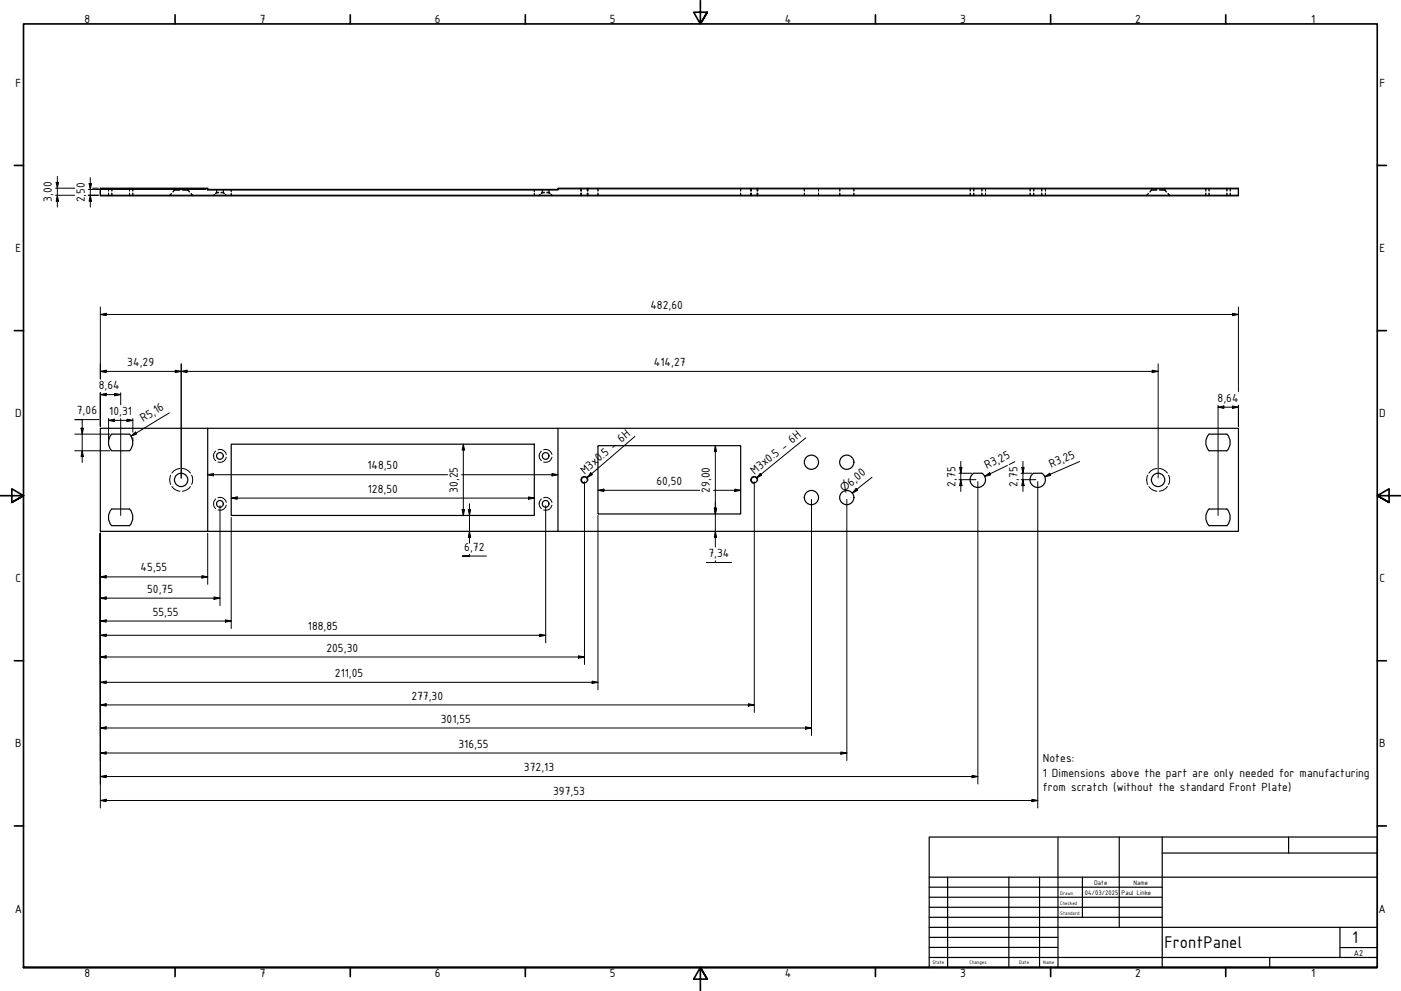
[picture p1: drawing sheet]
<svg xmlns="http://www.w3.org/2000/svg" width="594mm" height="420mm" viewBox="0 0 594 420" stroke-linecap="round" stroke-linejoin="round" font-family="sans-serif">
<!-- layer: Hidden (ISO) -->
<g fill="none" stroke="#000" stroke-width=".42">
<path d="M46 79.8v1.3M47.4 79.8v1.3M54.9 79.8v1.3M56.3 79.8v1.3M74 79.8v.8M79.6 79.8v.8M246.3 79.8v1.3M246.6 79.8v1.3M249 79.8v1.3M249.3 79.8v1.3M253.6 79.8v1.3M314.1 79.8v1.3"/>
<path d="M318.3 79.8v1.3M318.6 79.8v1.3M321.1 79.8v1.3M321.3 79.8v1.3M341.1 79.8v1.3M347.1 79.8v1.3M356.1 79.8v1.3M362.1 79.8v1.3M411.4 79.8v1.3M412.9 79.8v1.3M416.4 79.8v1.3M417.9 79.8v1.3"/>
<path d="M436.8 79.8v1.3M438.3 79.8v1.3M441.8 79.8v1.3M443.3 79.8v1.3M488.3 79.8v.8M493.9 79.8v.8M511.3 79.8v1.3M512.7 79.8v1.3M520.3 79.8v1.3M521.7 79.8v1.3M46 81.8v1.2M47.4 81.8v1.2"/>
<path d="M54.9 81.8v1.2M56.3 81.8v1.2M72.6 82.2l-.7 .8M72.6 82l-.7 .8M74 80.6h2.3M74 80.6l-.7 .8M76.3 80.4h-2.3l-.7 .8M77.4 80.6h2.2M77.4 80.4h2.2l.7 .8M79.6 80.6l.7 .8M81 82.2l.7 .8M81 82l.7 .8"/>
<path d="M90.9 82.6l-.3 .4M90.9 82.4l-.3 .4M91.8 81.8h1M91.8 81.8l-.4 .3M91.8 80.3v.6M91.8 81.1v.7M92.8 81.5h-1l-.4 .5M93.7 81.8h1M93.7 81.5h1l.4 .5M94.7 81.8l.4 .3M94.7 80.3v.6M94.7 81.1v.7"/>
<path d="M95.6 82.6l.4 .4M95.6 82.4l.4 .4M98 80.3v1.1M98 82v1M226.6 80.3v1.1M226.6 82v1M229 82.6l-.4 .4M229 82.4l-.4 .4M229.9 81.8h1M229.9 81.8l-.4 .3M229.9 80.3v.6M229.9 81.1v.7"/>
<path d="M230.9 81.5h-1l-.4 .5M231.8 81.8h1M231.8 81.5h1l.4 .5M232.8 81.8l.4 .3M232.8 80.3v.6M232.8 81.1v.7M233.7 82.6l.4 .4M233.7 82.4l.4 .4M246.3 81.8v1.2M246.6 81.8v1.2M249 81.8v1.2M249.3 81.8v1.2"/>
<path d="M253.6 81.8v1.2M314.1 81.8v1.2M318.3 81.8v1.2M318.6 81.8v1.2M321.1 81.8v1.2M321.3 81.8v1.2M341.1 81.8v1.2M347.1 81.8v1.2M356.1 81.8v1.2M362.1 81.8v1.2M411.4 81.8v1.2M412.9 81.8v1.2"/>
<path d="M416.4 81.8v1.2M417.9 81.8v1.2M436.8 81.8v1.2M438.3 81.8v1.2M441.8 81.8v1.2M443.3 81.8v1.2M486.9 82.2l-.7 .8M486.9 82l-.7 .8M488.3 80.6h2.2M488.3 80.6l-.7 .8M490.5 80.4h-2.2l-.7 .8M491.7 80.6h2.2"/>
<path d="M491.7 80.4h2.2l.7 .8M493.9 80.6l.7 .8M495.3 82.2l.7 .8M495.3 82l.7 .8M511.3 81.8v1.2M512.7 81.8v1.2M520.3 81.8v1.2M521.7 81.8v1.2M76.3 198.6a4.5 4.5 0 0 0-3.4 2M77.3 198.6a4.5 4.5 0 0 1 3.5 2M91.4 191.2a2.77 2.77 0 0 0 0 4.1M92.5 190.7a2.53 2.53 0 0 1 3.4 2"/>
<path d="M95.9 193.8a2.65 2.65 0 0 1-3.4 2.1M229.6 191.2a2.64 2.64 0 0 0 0 4.1M230.5 190.7a2.6 2.6 0 0 1 3.6 2M234.1 193.8a2.68 2.68 0 0 1-3.6 2.1M490.6 198.6a4.5 4.5 0 0 0-3.4 2M491.6 198.6a4.5 4.5 0 0 1 3.4 2M72.4 201.5a4.6 4.6 0 0 0 0 3.9M72.9 206.3a4.5 4.5 0 0 0 3.4 2M80.8 206.3a4.5 4.5 0 0 1-3.5 2M81.2 201.5a4.1 4.1 0 0 1 0 3.9M91.4 211.6a2.77 2.77 0 0 0 0 4M92.5 211.1a2.53 2.53 0 0 1 3.4 1.9"/>
<path d="M95.9 214.2a2.65 2.65 0 0 1-3.4 2M229.6 211.6a2.64 2.64 0 0 0 0 4M230.5 211.1a2.6 2.6 0 0 1 3.6 1.9M234.1 214.2a2.68 2.68 0 0 1-3.6 2M486.7 201.5a4.6 4.6 0 0 0 0 3.9M487.2 206.3a4.5 4.5 0 0 0 3.4 2M495 206.3a4.5 4.5 0 0 1-3.4 2M495.5 201.5a4.1 4.1 0 0 1 0 3.9"/>
</g>
<!-- layer: Visible (ISO) -->
<g fill="none" stroke="#000" stroke-width=".51">
<path d="M88.1 80.1h-45.6v2.9h482.6v-2.9h-288.5v.5h-148.5v-.8h-45.6v3h482.6v-3h-288.5v.5h-148.5M47.4 184.1l7.5-.1a5.2 5.2 0 0 1 0 7.1h-7.5a5.1 5.1 0 0 1 0-7zM88.1 181.6h148.5v43.7h-148.5M88.1 181.6h-45.6v43.7h45.6M88.1 181.6v43.7M98 188.3h128.6v30.2h-128.6zM236.6 181.6h288.5v43.7h-288.5M253.8 189h60M253.8 189l-.2 .2v28.5M313.8 189l.3 .2v28.5M512.7 184.1l7.5-.1a5.2 5.2 0 0 1 0 7.1h-7.5a5.2 5.2 0 0 1 0-7zM47.4 215.8h7.5a5.2 5.2 0 0 1 0 7.1h-7.5a5.1 5.1 0 0 1 0-7.1z"/>
<path d="M253.6 217.7l.2 .2M253.8 217.9h60M314.1 217.7l-.3 .2M412.4 201l.5-.4h3.5a3.3 3.3 0 0 1 .8 4.8 3.3 3.3 0 0 1-4.8 .4 3.3 3.3 0 0 1 0-4.8zM438.3 200.6a3.3 3.3 0 0 0-.8 4.9 3.3 3.3 0 0 0 5 0 3.3 3.3 0 0 0-.7-4.9h-3.5M512.7 215.8h7.5a5.2 5.2 0 0 1 0 7.1h-7.5a5.2 5.2 0 0 1 0-7.1z"/>
<circle cx="93.2" cy="193.3" r="1.43"/>
<circle cx="231.4" cy="193.3" r="1.43"/>
<circle cx="344.1" cy="196" r="3"/>
<circle cx="359.1" cy="196" r="3"/>
<circle cx="76.8" cy="203.5" r="2.83"/>
<circle cx="93.2" cy="213.6" r="1.43"/>
<circle cx="231.4" cy="213.6" r="1.43"/>
<circle cx="247.8" cy="203.5" r="1.24"/>
<circle cx="319.8" cy="203.5" r="1.24"/>
<circle cx="344.1" cy="211" r="3"/>
<circle cx="359.1" cy="211" r="3"/>
<circle cx="491.1" cy="203.5" r="2.83"/>
</g>
<!-- layer: Visible Narrow (ISO) -->
<path d="M249.3 203.7a1.49 1.49 0 0 0-1.2-1.7 1.49 1.49 0 0 0-1.8 1.2 1.49 1.49 0 0 0 1.2 1.7M321.3 203.7a1.49 1.49 0 0 0-1.2-1.7 1.49 1.49 0 0 0-1.8 1.2 1.49 1.49 0 0 0 1.3 1.7" fill="none" stroke="#000" stroke-width=".42"/>
<!-- layer: Border (ISO) -->
<g fill="none" stroke="#000" stroke-width=".7">
<path d="M74.2 6.3v3.8M148.5 6.3v3.8M222.8 6.3v3.8M297 .2v9.9l-2.9-4.9h5.8l-2.9 4.9 2.9-4.9M371.2 6.3v3.8M445.5 6.3v3.8M519.7 6.3v3.8M6.1 70.1h3.9M584 70.1h3.9M6.1 140.2h3.9M584 140.2h3.9M0 210.2h10l-5-3v5.8l5-2.8-5 2.8"/>
<path d="M594 210.2h-10l5-3v5.8l-5-2.8 5 2.8M6.1 280.1h3.9M584 280.1h3.9M6.1 350.2h3.9M584 350.2h3.9M10 410.2v-400.1h574v400.1h-574h574M74.2 410.2v3.9M148.5 410.2v3.9M222.8 410.2v3.9M299.9 415.1l-2.9-4.9 2.9 4.9h-5.8l2.9-4.9v10M371.2 410.2v3.9M445.5 410.2v3.9"/>
<path d="M519.7 410.2v3.9"/>
</g>
<!-- layer: Title (ISO) -->
<g fill="none" stroke="#000" stroke-width=".51">
<path d="M394 354.9h190v55.3h-190zM448.6 354.9v55.3M474.6 354.9v38.3M492.8 354.9v55.3M546.4 354.9v6.8M394 376.2h98.8M394 371.9h190M401.8 371.9v38.3M427.8 371.9v38.3M440.8 371.9v38.3M459 371.9v17M492.8 361.7h91.2"/>
<path d="M394 380.4h98.8M394 384.7h98.8M394 388.9h98.8M394 393.2h190M394 397.4h54.6M568.2 393.2v12.7M394 405.9h190M394 401.7h54.6M538.4 405.9v4.3M568.2 401.7h15.8"/>
</g>
<!-- layer: Dimension (ISO) -->
<g fill="none" stroke="#000" stroke-width=".42">
<path d="M23.6 79.8h8.1M23.8 77.3h1l-.5 2.5zM24.3 74.8v13M37.8 77.8h1l-.5 2.5zM38.3 75.3v12.5M39.3 79.8h2.4M23.6 82.8h8.1M24.3 82.8l.5 2.5h-1zM37.5 82.8h4.2M37.5 80.3h49.7M38.3 82.8l.5 2.5h-1zM42.5 133.3l2.5-.5v1z"/>
<path d="M42.5 133.3h482.6M42.5 130.2v30.5M522.6 132.8l2.5 .5-2.5 .5zM525.1 130.2v35.8M42.5 157.5l2.5-.5v1zM42.5 157.5h448.6M74.3 157l2.5 .5-2.5 .5zM76.8 157.5l2.5-.5v1zM76.8 154.3v48.4M488.6 157l2.5 .5-2.5 .5zM491.1 154.3v48.4M42 177.9h-10.2h3.1v18.2"/>
<path d="M42.5 167.3l2.5-.5v1zM42.5 166.5v14.3M42.5 167.3h8.7M46 178.2l2.5-.5v1zM46 178.2h10.3M46 177.5v9.3M48.6 166.8l2.6 .5-2.6 .5zM51.2 166.5v5.1M51.2 177.5v41M53.8 177.7l2.5 .5-2.5 .5zM56.3 177.5v5.7M71.8 175l-16.2 9.9"/>
<path d="M516.5 172.6l2.5-.5v1zM516.5 172.6h8.6M516.5 171.8v46.7M522.6 172.1l2.5 .5-2.5 .5zM525.1 171.8v9M31.7 191.1h14.9M31.7 184.1h14.9M34.4 181.5h1l-.5 2.6zM34.9 191.1l.5 2.5h-1zM55.6 184.9l1.9-1.7 .5 .8zM56.3 185.6v1.2M196.5 188.3l.5 2.5h-1z"/>
<path d="M196.5 188.3v30.2M303.3 189l.5 2.4h-.9zM303.3 189v42.9M406.9 198.2h1l-.5 2.4zM407.4 195.6v12.8M427.2 197.3l-9.6 4.7M430.3 195.7l-2.4 1.3M433.3 198.2h1l-.5 2.4zM433.8 195.6v12.8M457.8 195.7l-14.8 6.4M88.1 201.3l2.5-.5v1zM88.1 201.3h101.8"/>
<path d="M93.3 214.4v42.4M98 211.2l2.6-.5v1zM98 219.4v47.1M98 211.2h128.6M195.7 201.3h40.9M196 216.1h1l-.5 2.4zM198.6 216.1h1l-.5 2.4zM199.1 213.6v16.7M224.1 210.7l2.5 .5-2.5 .5zM231.4 214.4v58.1M234.1 200.8l2.5 .5-2.5 .5zM247.8 204.3v77.4"/>
<path d="M253.6 207.9l2.5-.5v1zM253.6 207.9h43.1M253.6 218.5v74M302.6 207.9h11.5M302.9 215.4h.9l-.5 2.5zM311.6 207.4l2.5 .5-2.5 .5zM319.8 204.3v97.7M344.1 211.8v100M359.1 211.8v110.6M363 207.1l.7 .8-2.3 1.2zM369.8 202.4l-8.4 6.7M406.7 200.6h5.4"/>
<path d="M406.7 203.4h7.1M407.4 203.4l.5 2.5h-1zM414.7 204.2v128.2M417.6 202l2-1.6 .5 .9zM433 200.6h4.5M433 203.4h6.2M433.8 203.4l.5 2.5h-1zM440.1 204.2v138.4M443 202.1l2.1-1.5 .4 1zM42.5 226.1v116.5M88.1 226.1v21.7M199.1 225.3l.5 2.5h-1z"/>
<path d="M199.1 234.9v.9h-3h10.1M303.3 225.3l.5 2.5h-.9zM303.3 237.7v.8h-3.6h10.5M42.5 244.6l2.5-.5v1zM42.5 253.6l2.5-.5v1zM42.5 244.6h45.6M42.5 253.6h50.8M85.6 244.1l2.5 .5-2.5 .5zM90.7 253.1l2.6 .5-2.6 .5zM42.5 263.3l2.5-.5v1zM42.5 269.3l2.5-.4v1zM42.5 278.6l2.5-.6v1.1z"/>
<path d="M42.5 263.3h55.5M42.5 269.3h188.9M42.5 278.6h205.3M95.6 262.8l2.4 .5-2.4 .5zM228.9 268.9l2.5 .4-2.5 .6zM245.3 278l2.5 .6-2.5 .5zM42.5 289.3l2.5-.5v1zM42.5 298.9l2.5-.5v1zM42.5 289.3h211.1M42.5 298.9h277.3M251.1 288.8l2.5 .5-2.5 .5zM317.3 298.4l2.5 .5-2.5 .5z"/>
<path d="M42.5 308.7l2.5-.6v1.1zM42.5 319.3l2.5-.5v1zM42.5 308.7h301.6M42.5 319.3h316.6M341.6 308.1l2.5 .6-2.5 .5zM356.6 318.8l2.5 .5-2.5 .5zM42.5 329.2l2.5-.5v1zM42.5 339.4l2.5-.5v1zM42.5 329.2h372.2M42.5 339.4h397.6M412.2 328.7l2.5 .5-2.5 .5zM437.6 338.9l2.5 .5-2.5 .5z"/>
</g>
<g fill="#000">
<path d="M23.8 77.3h1l-.5 2.5zM37.8 77.8h1l-.5 2.5zM24.3 82.8l.5 2.5h-1zM38.3 82.8l.5 2.5h-1zM42.5 133.3l2.5-.5v1zM522.6 132.8l2.5 .5-2.5 .5zM42.5 157.5l2.5-.5v1zM74.3 157l2.5 .5-2.5 .5zM76.8 157.5l2.5-.5v1zM488.6 157l2.5 .5-2.5 .5zM42.5 167.3l2.5-.5v1zM46 178.2l2.5-.5v1z"/>
<path d="M48.6 166.8l2.6 .5-2.6 .5zM53.8 177.7l2.5 .5-2.5 .5zM516.5 172.6l2.5-.5v1zM522.6 172.1l2.5 .5-2.5 .5zM34.4 181.5h1l-.5 2.6zM34.9 191.1l.5 2.5h-1zM55.6 184.9l1.9-1.7 .5 .8zM196.5 188.3l.5 2.5h-1zM303.3 189l.5 2.4h-.9zM406.9 198.2h1l-.5 2.4zM433.3 198.2h1l-.5 2.4zM88.1 201.3l2.5-.5v1z"/>
<path d="M98 211.2l2.6-.5v1zM196 216.1h1l-.5 2.4zM198.6 216.1h1l-.5 2.4zM224.1 210.7l2.5 .5-2.5 .5zM234.1 200.8l2.5 .5-2.5 .5zM253.6 207.9l2.5-.5v1zM302.9 215.4h.9l-.5 2.5zM311.6 207.4l2.5 .5-2.5 .5zM363 207.1l.7 .8-2.3 1.2zM407.4 203.4l.5 2.5h-1zM417.6 202l2-1.6 .5 .9zM433.8 203.4l.5 2.5h-1z"/>
<path d="M443 202.1l2.1-1.5 .4 1zM199.1 225.3l.5 2.5h-1zM303.3 225.3l.5 2.5h-.9zM42.5 244.6l2.5-.5v1zM42.5 253.6l2.5-.5v1zM85.6 244.1l2.5 .5-2.5 .5zM90.7 253.1l2.6 .5-2.6 .5zM42.5 263.3l2.5-.5v1zM42.5 269.3l2.5-.4v1zM42.5 278.6l2.5-.6v1.1zM95.6 262.8l2.4 .5-2.4 .5zM228.9 268.9l2.5 .4-2.5 .6z"/>
<path d="M245.3 278l2.5 .6-2.5 .5zM42.5 289.3l2.5-.5v1zM42.5 298.9l2.5-.5v1zM251.1 288.8l2.5 .5-2.5 .5zM317.3 298.4l2.5 .5-2.5 .5zM42.5 308.7l2.5-.6v1.1zM42.5 319.3l2.5-.5v1zM341.6 308.1l2.5 .6-2.5 .5zM356.6 318.8l2.5 .5-2.5 .5zM42.5 329.2l2.5-.5v1zM42.5 339.4l2.5-.5v1zM412.2 328.7l2.5 .5-2.5 .5z"/>
<path d="M437.6 338.9l2.5 .5-2.5 .5z"/>
</g>
<!-- layer: Symbol (ISO) -->
<path d="M269.2 185l-20.2 17.5M341.7 185.7l-20.9 17M250.5 200.4l.7 .8-2.2 1.3zM322.4 200.7l.6 .8-2.2 1.2z" fill="none" stroke="#000" stroke-width=".42"/>
<path d="M250.5 200.4l.7 .8-2.2 1.3zM322.4 200.7l.6 .8-2.2 1.2z" fill="#000"/>
<g font-size="7.7">
<text x="573.3" y="400">1</text>
<text x="493.8" y="402.1">FrontPanel</text>
</g>
<g font-size="5.4">
<text x="35.9" y="9.8">8</text>
<text x="110.2" y="9.8">7</text>
<text x="184.4" y="9.8">6</text>
<text x="258.6" y="9.8">5</text>
<text x="332.7" y="9.8">4</text>
<text x="407.2" y="9.8">3</text>
<text x="481.4" y="9.8">2</text>
<text x="556" y="9.8">1</text>
<text x="6.6" y="36.9">F</text>
<text x="584.9" y="36.9">F</text>
<text x="22" y="85.6" transform="rotate(-90 22 85.6)">3,00</text>
<text x="36" y="85.8" transform="rotate(-90 36 85.8)">2,50</text>
<text x="6.6" y="106.9">E</text>
<text x="584.9" y="106.9">E</text>
<text x="275.8" y="131">482,60</text>
<text x="54" y="155.2">34,29</text>
<text x="277.2" y="155.2">414,27</text>
<text x="41.8" y="165">8,64</text>
<text x="516.3" y="170.3">8,64</text>
<text x="6.5" y="176.9">D</text>
<text x="32.6" y="175.6">7,06</text>
<text x="46.4" y="175.9">10,31</text>
<text x="60.8" y="179" transform="rotate(-31 60.8 179)">R5,16</text>
<text x="584.8" y="176.9">D</text>
<text x="155.8" y="199">148,50</text>
<text x="248" y="201.2" transform="rotate(-41 248 201.2)">M3x0.5 - 6H</text>
<text x="320" y="201.3" transform="rotate(-39 320 201.3)">M3x0.5 - 6H</text>
<text x="418.4" y="199" transform="rotate(-26 418.4 199)">R3,25</text>
<text x="445.7" y="198.4" transform="rotate(-24 445.7 198.4)">R3,25</text>
<text x="156" y="208.9">128,50</text>
<text x="194.2" y="209" transform="rotate(-90 194.2 209)">30,25</text>
<text x="278.3" y="205.6">60,50</text>
<text x="301.1" y="209" transform="rotate(-90 301.1 209)">29,00</text>
<text x="360.9" y="206.3" transform="rotate(-39 360.9 206.3)">6,00</text>
<text x="405.1" y="206.3" transform="rotate(-90 405.1 206.3)">2,75</text>
<text x="431.5" y="206.3" transform="rotate(-90 431.5 206.3)">2,75</text>
<text x="196.8" y="233.5">6,72</text>
<text x="300.4" y="236.2">7,34</text>
<text x="59.6" y="242.3">45,55</text>
<text x="6.6" y="246.9">C</text>
<text x="62.4" y="251.3">50,75</text>
<text x="584.9" y="246.9">C</text>
<text x="64.8" y="261">55,55</text>
<text x="130.6" y="267.1">188,85</text>
<text x="138.4" y="276.3">205,30</text>
<text x="142" y="287">211,05</text>
<text x="174.4" y="296.6">277,30</text>
<text x="186.9" y="306.4">301,55</text>
<text x="6.5" y="316.9">B</text>
<text x="194.4" y="317">316,55</text>
<text x="584.8" y="316.9">B</text>
<text x="442.2" y="323">Notes:</text>
<text x="222.2" y="326.9">372,13</text>
<text x="442.2" y="329.2">1 Dimensions above the part are only needed for manufacturing</text>
<text x="442.2" y="335.4">from scratch (without the standard Front Plate)</text>
<text x="234.6" y="337.1">397,53</text>
<text x="6.3" y="386.9">A</text>
<text x="584.6" y="386.9">A</text>
<text x="35.9" y="414.1">8</text>
<text x="110.2" y="414.1">7</text>
<text x="184.4" y="414.1">6</text>
<text x="258.6" y="414.1">5</text>
<text x="332.7" y="414.1">4</text>
<text x="407.2" y="414.1">3</text>
<text x="481.4" y="414.1">2</text>
<text x="556" y="414.1">1</text>
</g>
<text font-size="4.6" x="357.8" y="208.8" transform="rotate(-39 357.8 208.8)">⌀</text>
<text font-size="3.9" x="574.1" y="405.1">A2</text>
<g font-size="3">
<text x="464" y="375.1">Date</text>
<text x="480.6" y="375.1">Name</text>
<text x="460" y="379.4">04/03/2025</text>
<text x="475.6" y="379.4">Paul Linke</text>
</g>
<g font-size="2.3">
<text x="449.6" y="379.4">Drawn</text>
<text x="449.6" y="383.6">Checked</text>
<text x="449.6" y="387.9">Standard</text>
<text x="395.4" y="408.8">State</text>
<text x="411.1" y="408.5">Changes</text>
<text x="432.2" y="408.8">Date</text>
<text x="442.4" y="408.8">Name</text>
</g>
</svg>
